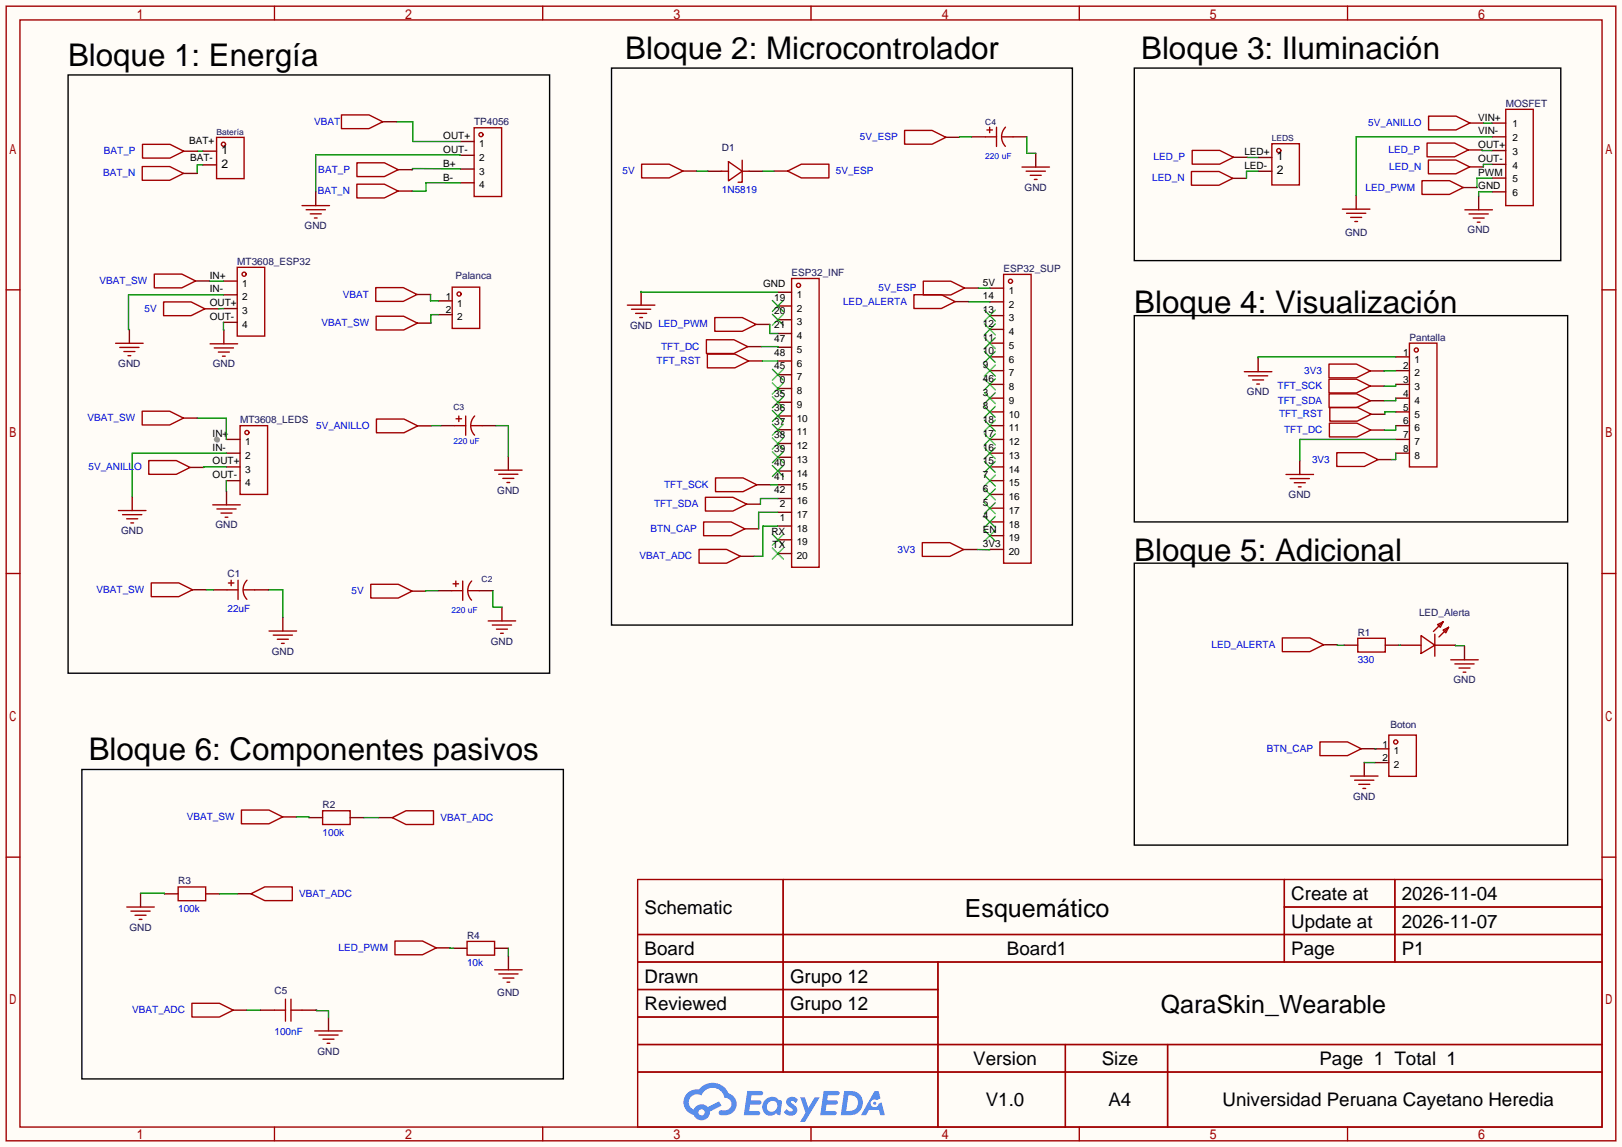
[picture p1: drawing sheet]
<svg xmlns="http://www.w3.org/2000/svg" width="299mm" height="212mm" viewBox="0 0 299 212" stroke-linecap="round" stroke-linejoin="round" font-family="sans-serif">
<path d="M0 0h299.5v211.8h-299.5z" fill="#fffcf7"/>
<g fill="none" stroke="#a10000" stroke-width=".25">
<path d="M1.1 1.1h297.2v209.6h-297.2zM3.7 3.7h292.1v204.5h-292.1zM50.7 1.1v2.6M100.2 1.1v2.6M149.7 1.1v2.6M199.3 1.1v2.6M248.8 1.1v2.6M1.1 53.5h2.6M295.8 53.5h2.5M1.1 105.9h2.6M295.8 105.9h2.5M1.1 158.3h2.6"/>
<path d="M295.8 158.3h2.5M117.7 162.4h178.1v45.8h-178.1zM117.7 172.6h178.1M117.7 177.7h178.1M144.6 162.4v35.6M173.2 177.7v30.5M237.1 162.4v15.3M237.1 167.5h58.7M257.5 162.4v15.3M117.7 182.8h55.5M117.7 192.9h178.1M117.7 187.8h55.5"/>
<path d="M117.7 198h178.1M196.7 192.9v15.3M215.6 192.9v15.3M50.7 208.2v2.5M100.2 208.2v2.5M149.7 208.2v2.5M199.3 208.2v2.5M248.8 208.2v2.5"/>
</g>
<g fill="#5487ff">
<path d="M145.5 202.8a1.3 1.3 0 0 1 1.8 .3l-.4 .6a.54 .54 0 0 0-.9-.2l.1 .2a1.58 1.58 0 0 1 1.1 1.6 1.43 1.43 0 0 1-2.5 .1l.5-.6a.64 .64 0 0 0 .5 .5 .64 .64 0 0 0 .7-.3l-.2-.2a1.6 1.6 0 0 1-1-1.6z"/>
<path d="M147.7 202.7h.9l.7 1.9 1.1-1.9h.9l-2.7 4.5h-.9l1-1.7z"/>
<path d="M138 201.5h1.6a1.31 1.31 0 0 1 1.2 .2 .4 .4 0 0 1-.3 .6h-1.8l-.1 .9h1.6a.4 .4 0 0 1 .4 .4 .4 .4 0 0 1-.4 .4h-1.7l-.2 1.2h.8a1.23 1.23 0 0 1 1.2 .2 .39 .39 0 0 1-.3 .6h-2.7z"/>
<path d="M152.1 201.5h1.6a1.32 1.32 0 0 1 1.3 .2 .39 .39 0 0 1-.4 .6h-1.7l-.2 .9h1.7a.4 .4 0 0 1 .3 .4 .4 .4 0 0 1-.4 .4h-1.7l-.2 1.2h.8a1.23 1.23 0 0 1 1.2 .2 .39 .39 0 0 1-.3 .6h-2.7z"/>
<path d="M161.5 201.5h.7l.4 1.3-.7 .4a.75 .75 0 0 0-1.1 .3 .75 .75 0 0 0 .5 1 .75 .75 0 0 0 .9-.6l.6-.3 .6 2.4h-.9l-.2-1h-1.9l-.5 1h-.9z"/>
<path d="M155.9 201.5l-.7 4.5h1.5a2.27 2.27 0 0 0 2.6-2.3 2.27 2.27 0 0 0-2.7-2.2zM156.6 202.3a1.5 1.5 0 0 1 1.8 1.5 1.5 1.5 0 0 1-1.9 1.4h-.3z"/>
<path d="M141.3 203.1a1.62 1.62 0 0 0-.4 2.1 1.62 1.62 0 0 0 2 .7l.4-.3 .3 .3 .5 .1 .3-2.5-.2-.3h-.4a1.58 1.58 0 0 0-2.5-.1zM141.9 203.6a.99 .99 0 0 1 1.6 .3 .99 .99 0 0 1-.9 1.4 .94 .94 0 0 1-1-.5 .94 .94 0 0 1 .3-1.2z"/>
<path d="M126.9 201.9a2.37 2.37 0 0 0 1.2 4 1.54 1.54 0 0 0 1.7 1 1.54 1.54 0 0 0 1.3-1.6l2.1-1.1-.5-.8-2 1.1a1.57 1.57 0 0 0-2.6 .4 1.5 1.5 0 0 1-.8-2.1 1.5 1.5 0 0 1 2.2-.5 2.23 2.23 0 0 1 2.3-1.4 2.23 2.23 0 0 1 2 1.8 1.16 1.16 0 0 1 1.2 1.1 1.16 1.16 0 0 1-1 1.3h-.7a.47 .47 0 0 0-.6 .3 .47 .47 0 0 0 .4 .6 2.23 2.23 0 0 0 2.3-.7 2.23 2.23 0 0 0 .4-2.3 2.16 2.16 0 0 0-1.3-1.1 3.2 3.2 0 0 0-5.4-.7l-1.2 .1zM129 205.4a.58 .58 0 0 1 1.1 0 .58 .58 0 0 1-1.1 0z"/>
<circle cx="161.5" cy="203.8" r=".28"/>
</g>
<g fill="none" stroke="#a10000" stroke-width=".25">
<path d="M40 25.4h5.1v7.6h-5.1zM55.8 38h5M56.5 38.7h3.6M57.3 39.5h2M87.5 23.6h5.1v12.7h-5.1zM133.2 31.6h1.3M134.5 29.8l2.5 1.8-2.5 1.8zM137 29.6v4.1h-.7M137 31.6h1.3M188.7 30.9h5.1M189.5 31.6h3.5M190.2 32.4h2"/>
<path d="M191 33.1h.5M234.8 26.5h5.1v7.7h-5.1zM247.8 38.6h5.1M248.6 39.4h3.6M270.5 38.8h5M271.2 39.5h3.6M278 20.2h5.1v17.8h-5.1zM43.8 49.4h5.1v12.7h-5.1zM58 40.3h.6M115.8 56.4h5.1M116.6 57.1h3.5M117.4 57.9h2"/>
<path d="M118.1 58.6h.5M146.2 51.4h5v53.4h-5zM185.3 50.7h5.1v53.3h-5.1zM249.4 40.2h2M250.1 40.9h.5M272 40.3h2M272.8 41h.5M21.3 63.4h5.1M22.1 64.2h3.6M22.9 64.9h2M23.6 65.7h.5M38.8 63.5h5.1"/>
<path d="M39.6 64.3h3.5M40.3 65h2M41.1 65.8h.5M44.3 78.6h5.1v12.7h-5.1zM229.7 68.6h5.1M230.5 69.4h3.6M231.3 70.2h2M232 70.9h.5M260.2 63.4h5.1v22.8h-5.1zM21.9 94.3h5M22.6 95.1h3.6M23.4 95.8h2"/>
<path d="M24.2 96.6h.5M39.3 93.2h5.1M40 94h3.6M40.8 94.8h2M41.6 95.5h.5M91.3 86.8h5.1M92.1 87.6h3.5M92.8 88.4h2.1M93.6 89.1h.5M237.4 87.6h5.1M238.2 88.4h3.6M239 89.2h2"/>
<path d="M239.7 89.9h.5M49.7 116.5h5.1M50.4 117.3h3.6M51.2 118.1h2M52 118.8h.5M90.1 114.7h5.1M90.9 115.4h3.5M91.7 116.2h2M92.4 117h.5M250.7 117.9h5.1v2.5h-5.1zM262.4 117.4l2.5 1.8-2.5 1.5zM264.9 117.1v4.1"/>
<path d="M265.4 115.4l1-.6-.5 1.1zM266.4 116.4l1-.5-.5 1zM266.4 114.8l-1.7 1.8M267.4 115.9l-1.7 1.7M267.8 121.9h5.1M268.6 122.6h3.6M269.4 123.4h2M270.1 124.1h.5M59.6 149.7h5v2.6h-5zM249.3 143.3h5.1M250.1 144.1h3.6M250.9 144.9h2"/>
<path d="M251.6 145.6h.5M23.4 167.5h5.1M24.2 168.3h3.5M24.9 169h2.1M25.7 169.8h.5M32.9 163.8h5.1v2.6h-5.1zM86.2 173.9h5.1v2.5h-5.1zM91.3 179.1h5.1M92.1 179.9h3.5M58.1 190.4h5.1M58.9 191.2h3.5M59.6 191.9h2.1"/>
<path d="M60.4 192.7h.5M92.9 180.6h2M93.6 181.4h.5"/>
<circle cx="41.3" cy="26.6" r=".38"/>
<circle cx="88.8" cy="24.9" r=".38"/>
<circle cx="236.1" cy="27.8" r=".38"/>
<circle cx="45.1" cy="50.6" r=".38"/>
<circle cx="147.4" cy="52.7" r=".38"/>
<circle cx="186.6" cy="51.9" r=".38"/>
<circle cx="45.6" cy="79.9" r=".38"/>
<circle cx="261.5" cy="64.6" r=".38"/>
</g>
<g fill="none" stroke="#870000" stroke-width=".25">
<path d="M37.4 27.9h2.6M37.4 30.5h2.6M58.3 35.4v2.6M85 26.1h2.5M85 28.7h2.5M85 31.2h2.5M85 33.8h2.5M130.7 31.6h2.5M138.3 31.6h2.5M191.2 28.3v2.6M232.3 29.1h2.5M232.3 31.6h2.5"/>
<path d="M250.4 36.1v2.5M273 36.2v2.6M275.5 22.7h2.5M275.5 25.3h2.5M275.5 27.8h2.5M275.5 30.4h2.5M275.5 32.9h2.5M275.5 35.4h2.5M41.3 51.9h2.5M41.3 54.5h2.5M41.3 57h2.5M41.3 59.5h2.5"/>
<path d="M118.4 53.8v2.6M143.6 54h2.6M143.6 56.5h2.6M143.6 59.1h2.6M182.8 53.2h2.5M182.8 55.8h2.5M182.8 58.3h2.5M23.9 60.9v2.5M41.3 61v2.5M143.6 61.6h2.6M143.6 64.1h2.6M143.6 66.7h2.6"/>
<path d="M143.6 69.2h2.6M143.6 71.8h2.6M143.6 74.3h2.6M143.6 76.8h2.6M143.6 79.4h2.6M182.8 65.9h2.5M182.8 68.5h2.5M182.8 71h2.5M182.8 73.5h2.5M182.8 76.1h2.5M182.8 78.6h2.5M182.8 60.8h2.5"/>
<path d="M182.8 63.4h2.5M232.3 66.1v2.5M257.7 65.9h2.5M257.7 68.5h2.5M257.7 71h2.5M257.7 73.5h2.5M257.7 76.1h2.5M257.7 78.6h2.5M24.4 91.8v2.5M41.8 81.2h2.5M41.8 83.7h2.5M41.8 86.2h2.5"/>
<path d="M41.8 88.8h2.5M41.8 90.7v2.5M93.9 84.3v2.5M143.6 81.9h2.6M143.6 84.5h2.6M143.6 87h2.6M143.6 89.5h2.6M143.6 92.1h2.6M143.6 94.6h2.6M143.6 97.2h2.6M143.6 99.7h2.6M182.8 81.2h2.5"/>
<path d="M182.8 83.7h2.5M182.8 86.2h2.5M182.8 88.8h2.5M182.8 91.3h2.5M182.8 93.9h2.5M182.8 96.4h2.5M182.8 98.9h2.5M240 85.1v2.5M257.7 81.2h2.5M257.7 83.7h2.5M52.2 114v2.5M92.7 112.1v2.6"/>
<path d="M143.6 102.2h2.6M182.8 101.5h2.5M248.1 119.2h2.6M255.8 119.2h2.5M258.6 119.2h3.8M264.9 119.2h3.8M270.4 119.3v2.6M57 151h2.6M64.6 151h2.6M251.9 140.8v2.5M25.9 165v2.5M30.4 165.1h2.5"/>
<path d="M38 165.1h2.5M83.7 175.1h2.5M91.3 175.1h2.6M93.9 176.6v2.5M60.6 187.9v2.5"/>
</g>
<g fill="none" stroke="#3c3" stroke-width=".25">
<path d="M142.6 55.5l2 2M142.6 58l2 2.1M144.6 55.5l-2 2M144.6 58l-2 2.1M181.7 57.3l2.1 2M181.7 59.8l2.1 2M183.8 57.3l-2.1 2M183.8 59.8l-2.1 2M142.6 68.2l2 2M142.6 70.7l2 2.1M142.6 73.3l2 2M142.6 75.8l2 2"/>
<path d="M142.6 78.4l2 2M144.6 68.2l-2 2M144.6 70.7l-2 2.1M144.6 73.3l-2 2M144.6 75.8l-2 2M144.6 78.4l-2 2M181.7 62.4l2.1 2M181.7 64.9l2.1 2M181.7 67.4l2.1 2.1M181.7 70l2.1 2M181.7 72.5l2.1 2M181.7 75.1l2.1 2"/>
<path d="M181.7 77.6l2.1 2M183.8 62.4l-2.1 2M183.8 64.9l-2.1 2M183.8 67.4l-2.1 2.1M183.8 70l-2.1 2M183.8 72.5l-2.1 2M183.8 75.1l-2.1 2M183.8 77.6l-2.1 2M142.6 80.9l2 2M142.6 83.4l2 2.1M142.6 86l2 2M142.6 98.7l2 2"/>
<path d="M144.6 80.9l-2 2M144.6 83.4l-2 2.1M144.6 86l-2 2M144.6 98.7l-2 2M181.7 80.1l2.1 2.1M181.7 82.7l2.1 2M181.7 85.2l2.1 2M181.7 87.8l2.1 2M181.7 90.3l2.1 2M181.7 92.8l2.1 2.1M181.7 95.4l2.1 2M181.7 97.9l2.1 2"/>
<path d="M183.8 80.1l-2.1 2.1M183.8 82.7l-2.1 2M183.8 85.2l-2.1 2M183.8 87.8l-2.1 2M183.8 90.3l-2.1 2M183.8 92.8l-2.1 2.1M183.8 95.4l-2.1 2M183.8 97.9l-2.1 2M142.6 101.2l2 2M144.6 101.2l-2 2"/>
</g>
<path d="M37.4 30.5h-1v1.5M37.4 27.9h-.9M73.2 22.5h3v3.6h8.8M85 31.2l-8.8-.1v.2h-.2M85 33.8l-6.4-.1v1.6h-2.6M85 28.7l-.1-.1h-26.6v6.8M38.6 51.9h2.7M41.3 59.5v1.5M41.3 54.5h-17.6v6.4h.2M40 81.2h.1" fill="none" stroke="#008700" stroke-width=".25"/>
<g fill="#999">
<circle cx="40" cy="81.2" r=".51"/>
<circle cx="40.1" cy="81.2" r=".51"/>
</g>
<g fill="none" stroke="#008700" stroke-width=".25">
<path d="M128.6 31.6h2.1M140.8 31.6h2.1M179.4 25.3l-2.2 .1M189.6 25.3v3h1.6M230.3 29.1h2M232.3 31.6h-2.2v1.3M273.6 27.7v.1h1.9M273.9 22.7h1.6M275.5 25.3h-25.1v10.8M275.5 32.9h-2.8v1.7M275.5 35.4h-2.5v.8M275.5 30.4h-1.6v.4"/>
<path d="M41.3 57h-.9M79.5 54.4v1.2h1.4M80.9 58.1h-1.3v1.6M118.3 53.9v.1h25.3M142.1 59.9v1.7h1.5M178.9 55.8h3.9M180.6 53.2h2.2M36.4 77.2h5.4v4M79.7 78.6h1.7M91.6 78.6h2.3v5.7M140.6 64h3v.1M140.8 66.7h2.8"/>
<path d="M255.5 68.5h2.2M257.7 71v.3h-2.2M257.7 73.5v.5h-2.2M257.7 78.6v.8h-2.1M257.7 76.1h-2v.4M257.7 65.9h-25.4v.2M41.8 88.8v1.9M41.8 83.7h-17.4v8.1M41.8 86.2h-4.2v.1M142.3 89.5h1.3M143.6 92.1h-3.2v1M143.6 94.6h-3.5v3.1"/>
<path d="M143.6 97.2h-2.8v5.5h-1.6M257.7 83.7v1.2h-.7M257.7 81.2h-17.7v3.9M38.1 108.9h1.3M49.5 108.9h2.7v5.1M80.9 109.1l-2.3 .1M91 109.1v3h1.7M180.4 101.5h2.4M246.9 119.1v.1h1.2M258.3 119.2h.3M268.7 119.2l1.7 .1M253.9 138.3h.1"/>
<path d="M54.7 150.9h2.3v.1M67.2 151h2.7M251.9 140.8h2M25.9 165h4.5v.1M43.8 165.1h-3.3M83.1 175.1h.6M93.9 175.1v1.5M45.6 186.6h2.5M58.3 186.6l2.3 .1v1.2"/>
</g>
<g fill="none" stroke="#a10000" stroke-width=".25">
<path d="M26.3 30.8h5l2.6 1.2-2.6 1.3h-5zM26.3 26.7h5.1l2.5 1.2-2.5 1.3h-5.1zM63 21.2h5.1l2.6 1.3-2.6 1.3h-5.1zM65.9 34h5.1l2.5 1.3-2.5 1.3h-5.1zM65.9 30.1h5.1l2.5 1.2-2.5 1.3h-5.1zM118.5 30.3h5l2.6 1.3-2.6 1.3h-5zM145.4 31.6l2.6-1.3h5v2.6h-5zM167 24.1h5.1l2.5 1.3-2.5 1.2h-5.1zM182 25.3h2M182.2 24h1M182.7 23.5v1M184 23.5v3.6"/>
<path d="M185 25.3h2M185.6 23.5a2.54 2.54 0 0 0 0 3.5M220 31.7h5.1l2.5 1.2-2.5 1.3h-5.1zM220.1 27.8h5.1l2.5 1.2-2.5 1.3h-5.1zM262.5 33.4h5.1l2.6 1.2-2.6 1.3h-5.1zM263.5 26.4h5.1l2.5 1.3-2.5 1.3h-5.1zM263.7 29.6h5.1l2.5 1.2-2.5 1.3h-5.1zM263.8 21.5h5l2.6 1.2-2.6 1.3h-5zM28.5 50.6h5.1l2.5 1.3-2.5 1.3h-5.1zM30.2 55.8h5.1l2.5 1.2-2.5 1.3h-5.1zM69.4 53.1h5.1l2.5 1.3-2.5 1.3h-5.1zM69.4 58.4h5.1l2.6 1.3-2.6 1.2h-5.1z"/>
<path d="M83.5 53h5.1v7.7h-5.1zM132 58.6h5l2.6 1.3-2.6 1.3h-5zM168.7 54.4h5.1l2.6 1.3-2.6 1.3h-5.1zM170.5 51.9h5l2.6 1.3-2.6 1.3h-5zM26.3 75.9h5l2.6 1.3-2.6 1.3h-5zM69.5 77.4h5.1l2.5 1.3-2.5 1.2h-5.1zM83.9 78.6h2.1M84.2 77.3h1M84.7 76.8v1.1M86 76.8v3.6M87 78.6h2M87.6 76.8a2.54 2.54 0 0 0 0 3.6"/>
<path d="M130.4 62.7h5.1l2.5 1.3-2.5 1.3h-5.1zM130.6 65.4h5.1l2.5 1.3-2.5 1.2h-5.1zM245.4 67.2h5l2.6 1.3-2.6 1.3h-5zM245.4 70h5l2.6 1.3-2.6 1.3h-5zM245.4 72.7h5.1l2.5 1.3-2.5 1.3h-5.1zM245.4 78.2h5.1l2.6 1.2-2.6 1.3h-5.1zM245.5 75.2h5.1l2.5 1.3-2.5 1.3h-5.1zM27.5 85.1h5l2.6 1.2-2.6 1.3h-5zM129.9 96.4h5.1l2.5 1.3-2.5 1.2h-5.1zM130.2 91.8h5.1l2.6 1.3-2.6 1.3h-5.1zM132.1 88.3h5.1l2.5 1.2-2.5 1.3h-5.1zM246.8 83.6h5.1l2.5 1.3-2.5 1.2h-5.1z"/>
<path d="M27.9 107.7h5.1l2.5 1.2-2.5 1.3h-5.1zM41.9 108.9h2M42.2 107.7h1M42.7 107.2v1M43.9 107.2v3.5M45 108.9h2M45.6 107.2a2.54 2.54 0 0 0 0 3.5M68.5 107.9h5l2.6 1.3-2.6 1.2h-5zM83.4 109.1h2M83.6 107.8h1.1M84.2 107.3v1M85.4 107.3v3.6"/>
<path d="M86.4 109.1h2.1M87.1 107.3a2.54 2.54 0 0 0 0 3.5M129.1 101.5h5l2.6 1.2-2.6 1.3h-5zM170.3 100.2h5.1l2.5 1.3-2.5 1.3h-5.1zM236.8 117.8h5l2.6 1.3-2.6 1.3h-5zM243.7 137h5.1l2.5 1.3-2.5 1.3h-5.1zM256.4 135.8h5.1v7.6h-5.1zM44.6 149.6h5.1l2.5 1.3-2.5 1.2h-5.1zM72.4 151l2.6-1.3h5v2.6h-5zM46.3 165.1l2.6-1.3h5.1v2.5h-5.1zM72.9 173.8h5.1l2.5 1.3-2.5 1.2h-5.1zM35.4 185.3h5.1l2.6 1.3-2.6 1.2h-5.1z"/>
<path d="M50.7 186.6h2M52.7 184.5v4.1M53.7 186.6h2.1M53.7 184.5v4.1"/>
<circle cx="84.8" cy="54.3" r=".38"/>
<circle cx="257.7" cy="137" r=".38"/>
</g>
<g fill="none" stroke="#870000" stroke-width=".25">
<path d="M33.9 32h2.5M33.9 27.9h2.6M70.7 22.5h2.5M73.5 35.3h2.5M73.5 31.3h2.6M126.1 31.6h2.5M142.9 31.6h2.5M174.6 25.4h2.6M179.4 25.3h2.6M187 25.3h2.6M227.6 32.9h2.5M227.7 29h2.6"/>
<path d="M270.2 34.6h2.5M271.1 27.7h2.5M271.3 30.8h2.6M271.4 22.7h2.5M36.1 51.9h2.5M37.8 57h2.6M77 54.4h2.5M77.1 59.7h2.5M80.9 55.6h2.6M80.9 58.1h2.6M139.6 59.9h2.5M176.4 55.7h2.5"/>
<path d="M178.1 53.2h2.5M33.9 77.2h2.5M77.1 78.7h2.6M81.4 78.6h2.5M89 78.6h2.6M138 64h2.6M138.2 66.7h2.6M253 68.5h2.5M253 71.3h2.5M253 74h2.5M253.1 79.4h2.5M253.1 76.5h2.6"/>
<path d="M35.1 86.3h2.5M137.5 97.7h2.6M137.9 93.1h2.5M139.7 89.5h2.6M254.4 84.9h2.6M35.5 108.9h2.6M39.4 108.9h2.5M47 108.9h2.5M76.1 109.2h2.5M80.9 109.1h2.5M88.5 109.1h2.5M136.7 102.7h2.5"/>
<path d="M177.9 101.5h2.5M244.4 119.1h2.5M251.3 138.3h5.1M52.2 150.9h2.5M69.9 151h2.5M253.9 140.8h2.5M43.8 165.1h2.5M80.5 175.1h2.6M43.1 186.6h2.5M48.1 186.6h2.6M55.8 186.6h2.5"/>
</g>
<path d="M12.6 13.8h88.9v110.5h-88.9zM112.9 12.6h85.1v102.8h-85.1zM209.4 12.6h78.8v35.5h-78.8zM209.4 58.3h80v38.1h-80zM209.4 104h80v52.1h-80zM15.1 142.1h88.9v57.2h-88.9z" fill="none" stroke="#000" stroke-width=".25"/>
<g font-size="5.8">
<text x="115.4" y="10.8">Bloque 2: Microcontrolador</text>
<text x="210.7" y="10.8">Bloque 3: Iluminación</text>
<text x="12.6" y="12.1">Bloque 1: Energía</text>
<text x="209.4" y="57.8">Bloque 4: Visualización</text>
<text x="209.4" y="103.6">Bloque 5: Adicional</text>
<text x="16.4" y="140.4">Bloque 6: Componentes pasivos</text>
</g>
<g font-size="4.6">
<text x="178.1" y="169.4">Esquemático</text>
<text x="214.3" y="187.1">QaraSkin_Wearable</text>
</g>
<g font-size="3.5">
<text x="238.4" y="166.2">Create at</text>
<text x="258.8" y="166.2">2026-11-04</text>
<text x="119" y="168.8">Schematic</text>
<text x="238.4" y="171.3">Update at</text>
<text x="258.8" y="171.3">2026-11-07</text>
<text x="119" y="176.4">Board</text>
<text x="185.9" y="176.4">Board1</text>
<text x="238.4" y="176.4">Page</text>
<text x="258.8" y="176.4">P1</text>
<text x="119" y="181.5">Drawn</text>
<text x="145.9" y="181.5">Grupo 12</text>
<text x="119" y="186.6">Reviewed</text>
<text x="145.9" y="186.6">Grupo 12</text>
<text x="179.7" y="196.7">Version</text>
<text x="203.4" y="196.7">Size</text>
<text x="243.6" y="196.7">Page 1 Total 1</text>
<text x="182" y="204.3">V1.0</text>
<text x="204.7" y="204.3">A4</text>
<text x="225.7" y="204.3">Universidad Peruana Cayetano Heredia</text>
</g>
<g font-size="2.2">
<text x="40.9" y="28.5">1</text>
<text x="235.8" y="29.6">1</text>
<text x="40.9" y="31">2</text>
<text x="235.8" y="32.2">2</text>
</g>
<g font-size="1.8" fill="#00f">
<text x="58" y="23.1">VBAT</text>
<text x="252.6" y="23.3">5V_ANILLO</text>
<text x="19.2" y="28.5">BAT_P</text>
<text x="158.8" y="25.9">5V_ESP</text>
<text x="213" y="29.6">LED_P</text>
<text x="256.4" y="28.2">LED_P</text>
<text x="19" y="32.6">BAT_N</text>
<text x="58.7" y="35.8">BAT_N</text>
<text x="58.8" y="31.9">BAT_P</text>
<text x="114.9" y="32.1">5V</text>
<text x="133.3" y="35.6">1N5819</text>
<text x="154.3" y="32.1">5V_ESP</text>
<text x="212.7" y="33.5">LED_N</text>
<text x="252.1" y="35.2">LED_PWM</text>
<text x="256.5" y="31.4">LED_N</text>
<text x="18.4" y="52.4">VBAT_SW</text>
<text x="162.2" y="53.8">5V_ESP</text>
<text x="26.7" y="57.6">5V</text>
<text x="63.3" y="54.9">VBAT</text>
<text x="155.7" y="56.3">LED_ALERTA</text>
<text x="59.3" y="60.2">VBAT_SW</text>
<text x="122.1" y="64.6">TFT_DC</text>
<text x="121.2" y="67.2">TFT_RST</text>
<text x="235.9" y="71.9">TFT_SCK</text>
<text x="240.8" y="69.1">3V3</text>
<text x="16.2" y="77.8">VBAT_SW</text>
<text x="235.9" y="74.6">TFT_SDA</text>
<text x="236.1" y="77.1">TFT_RST</text>
<text x="58.4" y="79.2">5V_ANILLO</text>
<text x="237.1" y="80">TFT_DC</text>
<text x="16.3" y="86.9">5V_ANILLO</text>
<text x="242.2" y="85.4">3V3</text>
<text x="120.8" y="93.7">TFT_SDA</text>
<text x="122.6" y="90.1">TFT_SCK</text>
<text x="120.1" y="98.2">BTN_CAP</text>
<text x="118" y="103.3">VBAT_ADC</text>
<text x="165.7" y="102">3V3</text>
<text x="17.8" y="109.5">VBAT_SW</text>
<text x="42" y="112.9">22uF</text>
<text x="64.9" y="109.7">5V</text>
<text x="223.7" y="119.6">LED_ALERTA</text>
<text x="250.7" y="122.5">330</text>
<text x="233.9" y="138.8">BTN_CAP</text>
<text x="34.5" y="151.4">VBAT_SW</text>
<text x="59.6" y="154.4">100k</text>
<text x="81.3" y="151.6">VBAT_ADC</text>
<text x="55.2" y="165.6">VBAT_ADC</text>
<text x="32.9" y="168.4">100k</text>
<text x="62.5" y="175.6">LED_PWM</text>
<text x="86.2" y="178.5">10k</text>
<text x="24.4" y="187.1">VBAT_ADC</text>
<text x="50.7" y="191.2">100nF</text>
</g>
<g font-size="1.8" fill="#000080">
<text x="87.5" y="23.1">TP4056</text>
<text x="278" y="19.7">MOSFET</text>
<text x="133.3" y="27.9">D1</text>
<text x="189.2" y="35.2">GND</text>
<text x="56.2" y="42.3">GND</text>
<text x="248.3" y="43.5">GND</text>
<text x="271" y="43.1">GND</text>
<text x="43.8" y="48.9">MT3608_ESP32</text>
<text x="84.1" y="51.6">Palanca</text>
<text x="146.2" y="51">ESP32_INF</text>
<text x="185.3" y="50.2">ESP32_SUP</text>
<text x="116.3" y="60.7">GND LED_PWM</text>
<text x="260.2" y="62.9">Pantalla</text>
<text x="21.8" y="67.8">GND</text>
<text x="39.3" y="67.9">GND</text>
<text x="230.2" y="73">GND</text>
<text x="44.3" y="78.2">MT3608_LEDS</text>
<text x="91.8" y="91.2">GND</text>
<text x="237.9" y="92">GND</text>
<text x="22.4" y="98.7">GND</text>
<text x="39.8" y="97.6">GND</text>
<text x="42" y="106.6">C1</text>
<text x="262" y="113.7">LED_Alerta</text>
<text x="90.6" y="119">GND</text>
<text x="250.7" y="117.4">R1</text>
<text x="50.2" y="120.9">GND</text>
<text x="268.3" y="126.2">GND</text>
<text x="256.7" y="134.4">Boton</text>
<text x="59.6" y="149.3">R2</text>
<text x="249.8" y="147.7">GND</text>
<text x="32.9" y="163.4">R3</text>
<text x="23.9" y="171.9">GND</text>
<text x="86.2" y="173.4">R4</text>
<text x="50.7" y="183.6">C5</text>
<text x="91.8" y="184">GND</text>
<text x="58.6" y="194.8">GND</text>
</g>
<g font-size="1.8">
<text x="272.9" y="22.3">VIN+</text>
<text x="279.3" y="23.5">1</text>
<text x="34.9" y="26.5">BAT+</text>
<text x="35.1" y="29.8">BAT-</text>
<text x="81.8" y="25.7">OUT+</text>
<text x="81.8" y="28.3">OUT-</text>
<text x="88.5" y="27.2">1</text>
<text x="88.5" y="29.7">2</text>
<text x="229.7" y="28.6">LED+</text>
<text x="272.9" y="24.8">VIN-</text>
<text x="272.9" y="27.4">OUT+</text>
<text x="272.9" y="29.9">OUT-</text>
<text x="279.3" y="26.1">2</text>
<text x="279.3" y="28.6">3</text>
<text x="81.8" y="30.8">B+</text>
<text x="81.8" y="33.4">B-</text>
<text x="88.5" y="32.3">3</text>
<text x="88.5" y="34.8">4</text>
<text x="229.7" y="31.2">LED-</text>
<text x="272.9" y="32.4">PWM</text>
<text x="272.9" y="35">GND</text>
<text x="279.3" y="31.1">4</text>
<text x="279.3" y="33.7">5</text>
<text x="279.3" y="36.2">6</text>
<text x="38.7" y="51.4">IN+</text>
<text x="38.7" y="54">IN-</text>
<text x="44.7" y="53">1</text>
<text x="140.9" y="53">GND</text>
<text x="181.5" y="52.8">5V</text>
<text x="38.7" y="56.5">OUT+</text>
<text x="38.7" y="59.1">OUT-</text>
<text x="44.7" y="55.5">2</text>
<text x="44.7" y="58">3</text>
<text x="82.3" y="55.3">1</text>
<text x="82.3" y="57.9">2</text>
<text x="84.4" y="56.6">1</text>
<text x="84.4" y="59.2">2</text>
<text x="142.9" y="58.1">20</text>
<text x="142.9" y="55.5">19</text>
<text x="147.1" y="55">1</text>
<text x="147.1" y="57.6">2</text>
<text x="181.5" y="55.3">14</text>
<text x="181.5" y="57.8">13</text>
<text x="186.2" y="54.3">1</text>
<text x="186.2" y="56.8">2</text>
<text x="186.2" y="59.3">3</text>
<text x="44.7" y="60.6">4</text>
<text x="142.9" y="65.7">48</text>
<text x="142.9" y="63.2">47</text>
<text x="142.9" y="60.6">21</text>
<text x="147.1" y="60.1">3</text>
<text x="147.1" y="62.6">4</text>
<text x="147.1" y="65.2">5</text>
<text x="181.5" y="60.4">12</text>
<text x="181.5" y="62.9">11</text>
<text x="181.5" y="65.5">10</text>
<text x="186.2" y="61.9">4</text>
<text x="186.2" y="64.4">5</text>
<text x="259.1" y="65.7">1</text>
<text x="142.9" y="68.2">45</text>
<text x="144" y="70.8">0</text>
<text x="147.1" y="67.7">6</text>
<text x="147.1" y="70.3">7</text>
<text x="181.5" y="68">9</text>
<text x="181.5" y="70.5">46</text>
<text x="186.2" y="67">6</text>
<text x="186.2" y="69.5">7</text>
<text x="259.1" y="68.2">2</text>
<text x="259.1" y="70.8">3</text>
<text x="261.2" y="67">1</text>
<text x="261.2" y="69.5">2</text>
<text x="142.9" y="75.9">36</text>
<text x="142.9" y="73.3">35</text>
<text x="147.1" y="72.8">8</text>
<text x="147.1" y="75.3">9</text>
<text x="147.1" y="77.9">10</text>
<text x="181.5" y="73.1">3</text>
<text x="181.5" y="75.6">8</text>
<text x="186.2" y="72">8</text>
<text x="186.2" y="74.6">9</text>
<text x="186.2" y="77.1">10</text>
<text x="259.1" y="73.3">4</text>
<text x="259.1" y="75.8">5</text>
<text x="261.2" y="72">3</text>
<text x="261.2" y="74.6">4</text>
<text x="261.2" y="77.1">5</text>
<text x="39.2" y="80.7">IN+</text>
<text x="39.2" y="83.2">IN-</text>
<text x="45.3" y="82.2">1</text>
<text x="142.9" y="83.5">39</text>
<text x="142.9" y="80.9">38</text>
<text x="142.9" y="78.4">37</text>
<text x="147.1" y="80.4">11</text>
<text x="147.1" y="83">12</text>
<text x="181.5" y="78.2">18</text>
<text x="181.5" y="80.7">17</text>
<text x="181.5" y="83.2">16</text>
<text x="186.2" y="79.7">11</text>
<text x="186.2" y="82.2">12</text>
<text x="259.1" y="78.4">6</text>
<text x="259.1" y="80.9">7</text>
<text x="259.1" y="83.5">8</text>
<text x="261.2" y="79.7">6</text>
<text x="261.2" y="82.2">7</text>
<text x="39.2" y="85.8">OUT+</text>
<text x="39.2" y="88.3">OUT-</text>
<text x="45.3" y="84.7">2</text>
<text x="45.3" y="87.3">3</text>
<text x="45.3" y="89.8">4</text>
<text x="142.9" y="88.6">41</text>
<text x="142.9" y="86">40</text>
<text x="147.1" y="85.5">13</text>
<text x="147.1" y="88">14</text>
<text x="181.5" y="85.8">15</text>
<text x="181.5" y="88.3">7</text>
<text x="186.2" y="84.7">13</text>
<text x="186.2" y="87.3">14</text>
<text x="186.2" y="89.8">15</text>
<text x="261.2" y="84.7">8</text>
<text x="142.9" y="91.1">42</text>
<text x="144" y="93.6">2</text>
<text x="147.1" y="90.6">15</text>
<text x="147.1" y="93.1">16</text>
<text x="147.1" y="95.7">17</text>
<text x="181.5" y="90.9">6</text>
<text x="181.5" y="93.4">5</text>
<text x="181.5" y="95.9">4</text>
<text x="186.2" y="92.4">16</text>
<text x="186.2" y="94.9">17</text>
<text x="142.4" y="98.7">RX</text>
<text x="142.6" y="101.3">TX</text>
<text x="144" y="96.2">1</text>
<text x="147.1" y="98.2">18</text>
<text x="147.1" y="100.7">19</text>
<text x="181.5" y="98.5">EN</text>
<text x="181.5" y="101">3V3</text>
<text x="186.2" y="97.4">18</text>
<text x="186.2" y="100">19</text>
<text x="147.1" y="103.3">20</text>
<text x="186.2" y="102.5">20</text>
<text x="255.3" y="138.1">1</text>
<text x="255.3" y="140.6">2</text>
<text x="257.4" y="139.3">1</text>
<text x="257.4" y="141.9">2</text>
</g>
<g font-size="1.6" fill="#000080">
<text x="181.9" y="23">C4</text>
<text x="40" y="24.9">Batería</text>
<text x="234.8" y="26.1">LEDS</text>
<text x="83.7" y="75.6">C3</text>
<text x="88.9" y="107.4">C2</text>
</g>
<g font-size="1.6" fill="#00f">
<text x="181.9" y="29.4">220 uF</text>
<text x="83.7" y="82">220 uF</text>
<text x="83.3" y="113.2">220 uF</text>
</g>
</svg>
